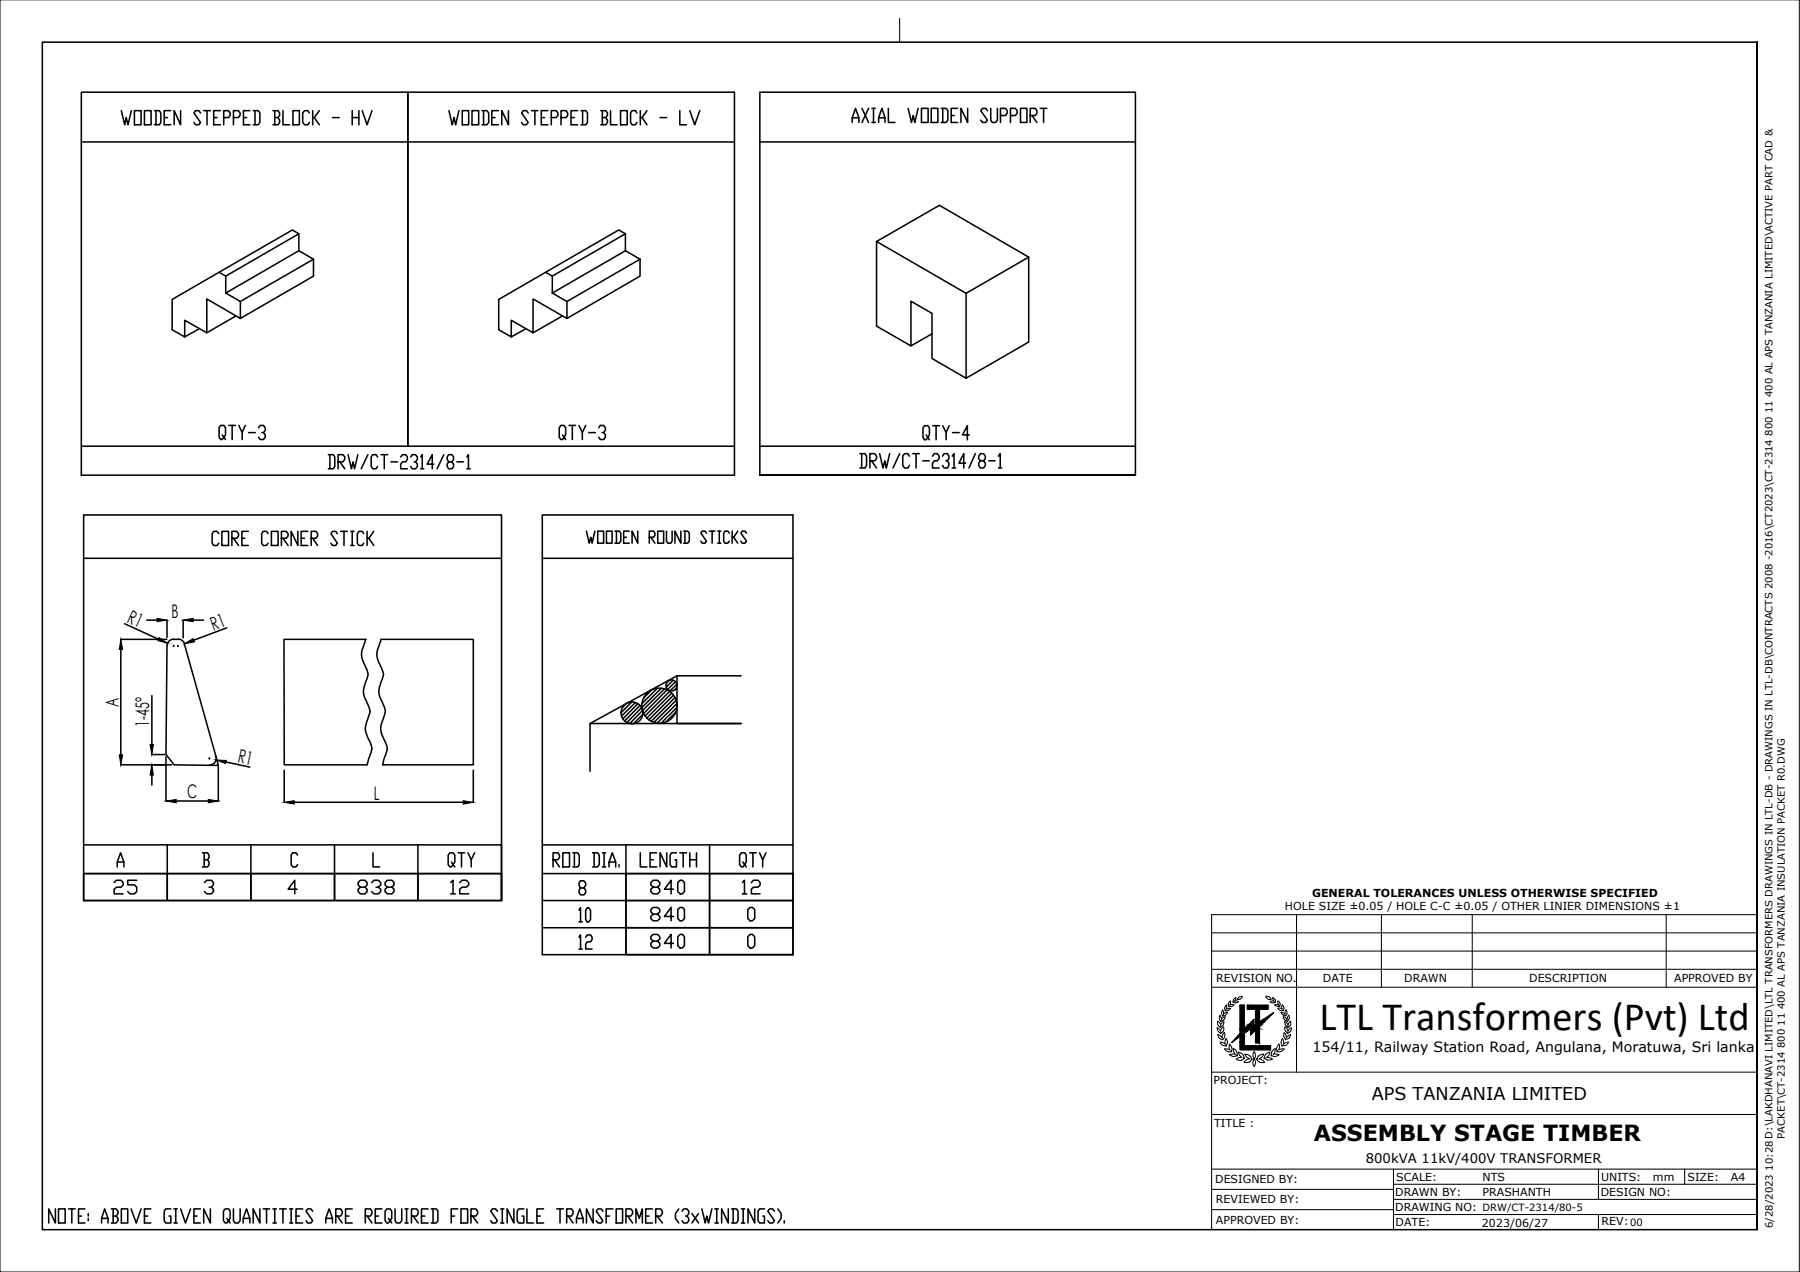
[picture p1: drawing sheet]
<svg xmlns="http://www.w3.org/2000/svg" width="297mm" height="210mm" viewBox="0 0 297 210" stroke-linecap="round" stroke-linejoin="round" font-family="sans-serif">
<!-- layer: 0 -->
<g fill="none" stroke="#000" stroke-width=".25">
<path d="M13.4 15.2h53.9v58.4v-58.4h53.9v63.2h-107.8zM20 18.3l.6 2.3 .2-1.2 .3 1.2 .6-2.3M22.2 18.3h1.1v2.3h-1.1zM23.8 18.3h1.1v2.3h-1.1zM25.5 18.3h.8l.2 .3v1.6l-.2 .4h-.8M25.7 18.3v2.3M27.1 19.4h.5M28.2 18.3h-1.1v2.3h1.1M29.8 18.3v2.3l-1.1-2.3v2.3M33.1 18.6l-.3-.3h-.5l-.3 .3 1.1 1.6-.3 .4h-.5l-.3-.4M33.6 18.3h1.1M34.2 18.3v2.3"/>
<path d="M35.3 19.4h.5M36.4 18.3h-1.1v2.3h1.1M36.9 19.4h.8l.3-.4v-.4l-.3-.3h-.8v2.3M38.5 19.4h.8l.3-.4v-.4l-.3-.3h-.8v2.3M40.2 19.4h.5M41.2 18.3h-1v2.3h1M41.8 18.3h.8l.3 .3v1.6l-.3 .4h-.8M42.1 18.3v2.3M45 18.3h.9l.2 .3v.4l-.2 .4M45.3 19.4h.6l.2 .4v.4l-.2 .4h-.9M45.3 18.3v2.3M46.7 18.3v2.3h1.1"/>
<path d="M48.3 18.3h1.1v2.3h-1.1zM51.1 18.6l-.3-.3h-.6l-.2 .3v1.6l.2 .4h.6l.3-.4M51.6 18.3v2.3M51.9 19.4l.8 1.2M52.7 18.3l-.8 1.1h-.3M54.9 19.4h1.1M58.1 19.4h1.1M58.1 18.3v2.3M59.2 18.3v2.3M59.8 18.3l.8 2.3 .8-2.3M74.1 18.3l.5 2.3 .3-1.2 .3 1.2 .5-2.3M76.3 18.3h1v2.3h-1z"/>
<path d="M77.9 18.3h1.1v2.3h-1.1zM79.5 18.3h.8l.3 .3v1.6l-.3 .4h-.8M79.8 18.3v2.3M81.2 19.4h.5M82.3 18.3h-1.1v2.3h1.1M83.9 18.3v2.3l-1.1-2.3v2.3M87.2 18.6l-.3-.3h-.5l-.3 .3 1.1 1.6-.3 .4h-.5l-.3-.4M87.7 18.3h1.1M88.3 18.3v2.3M89.3 19.4h.6M90.4 18.3h-1.1v2.3h1.1M91 19.4h.8l.3-.4v-.4l-.3-.3h-.8v2.3"/>
<path d="M92.6 19.4h.8l.3-.4v-.4l-.3-.3h-.8v2.3M94.2 19.4h.6M95.3 18.3h-1.1v2.3h1.1M95.9 18.3h.8l.2 .3v1.6l-.2 .4h-.8M96.1 18.3v2.3M99.1 18.3h.8l.3 .3v.4l-.3 .4M99.4 19.4h.5l.3 .4v.4l-.3 .4h-.8M99.4 18.3v2.3M100.8 18.3v2.3h1.1M102.4 18.3h1.1v2.3h-1.1zM105.1 18.6l-.2-.3h-.6l-.2 .3v1.6l.2 .4h.6l.2-.4M105.7 18.3v2.3"/>
<path d="M106 19.4l.8 1.2M106.8 18.3l-.8 1.1h-.3M108.9 19.4h1.1M112.2 18.3v2.3h1.1M113.8 18.3l.8 2.3 .9-2.3M140.6 19.4h1.1M142.2 17.9l1.1 2.3M143.3 17.9l-1.1 2.3M143.9 17.9h.5M144.1 17.9v2.3M145 19.4h1M146.6 17.9v2.3h1.1"/>
<path d="M149.9 17.9l.5 2.3 .3-1.1 .3 1.1 .5-2.3M152.1 17.9h1.1v2.3h-1.1zM153.7 17.9h1.1v2.3h-1.1zM155.3 17.9h.8l.3 .4v1.5l-.3 .4h-.8M155.6 17.9v2.3M157 19.1h.5M158 17.9h-1v2.3h1M159.7 17.9v2.3l-1.1-2.3v2.3M162.9 18.3l-.2-.4h-.6l-.3 .4 1.1 1.5-.2 .4h-.6l-.3-.4M163.5 17.9v1.9l.2 .4h.6l.3-.4v-1.9M165.1 19.1h.8l.3-.4v-.4l-.3-.4h-.8v2.3M166.8 19.1h.8l.3-.4v-.4l-.3-.4h-.8v2.3"/>
<path d="M168.4 17.9h1.1v2.3h-1.1zM170 19.1h.9l.2-.4v-.4l-.2-.4h-.9v2.3M170.3 19.1l.8 1.1M171.7 17.9h1.1M172.2 17.9v2.3M13.4 23.4h107.8M49.3 38.6l-12 7M103.2 38.6l-12.1 7M125.4 23.4h62M140.6 20.2v-.8l.6-1.5 .5 1.5v.8M143.9 20.2h.5M144.7 39.8v14l5.6 3.3"/>
<path d="M145 20.2v-.8l.5-1.5 .5 1.5v.8M28.4 49.4l7.8-4.5 1.1 .7v2.8l2.4 1.4v2.7l-5.6-3.2v5.6l-3.6-2.1v2.8l-2.1-1.2zM32.9 54.2l-2.4 1.4M38.9 52.1l-4.8 2.8M49.3 41.4v-2.8l-1-.7-12.1 7M51.7 42.8l-2.4-1.4-12 7M51.7 42.8v2.8l-12 6.9M51.7 42.8l-12 7M82.3 49.4l7.7-4.5 1.1 .7v2.8l2.5 1.4v2.7l-5.6-3.2v5.6l-3.6-2.1v2.8l-2.1-1.2zM86.8 54.2l-2.4 1.4M92.8 52.1l-4.8 2.8M103.2 41.4v-2.8l-1.1-.7-12.1 7"/>
<path d="M105.6 42.8l-2.4-1.4-12.1 7M105.6 42.8v2.8l-12 6.9M105.6 42.8l-12 7M153.8 55.1l-3.5 2v-7.4l3.5 2v7.5l5.6 3.2M169.8 42.4l-10.4 6v14l10.4-6v-14l-14.8-8.5-10.3 5.9 14.7 8.6M13.4 73.6h107.8M36.7 71.8l.3 .4-.3 .3h-.3l-.2-.3v-1.6l.2-.4h.6l.2 .4v1.2l-.2 .4 .2 .3M37.8 70.2h1.1M38.3 70.2v2.3M39.4 70.2l.6 1.2v1.1M40.5 70.2l-.5 1.2M41 71.4h1.1"/>
<path d="M42.7 70.6l.2-.4h.6l.3 .4v.4l-.3 .4h-.3M43.5 71.4l.3 .4v.4l-.3 .3h-.6l-.2-.3M54.2 75h.8l.2 .4v1.6l-.2 .4h-.8M54.4 75v2.4M55.8 76.2h.8l.3-.4v-.4l-.3-.4h-.8v2.4M56.1 76.2l.8 1.2M57.4 75l.6 2.4 .3-1.2 .2 1.2 .6-2.4M60.7 75l-1.1 2.4M62.3 75.4l-.2-.4h-.6l-.2 .4v1.6l.2 .4h.6l.2-.4M62.9 75h1.1M63.4 75v2.4M64.5 76.2h1.1"/>
<path d="M66.1 75.4l.3-.4h.6l.2 .4v.4l-.2 .4h-.6l-.3 .4v.8h1.1M67.8 75.4l.2-.4h.6l.3 .4v.4l-.3 .4h-.3M68.6 76.2l.3 .4v.4l-.3 .4h-.6l-.2-.4M69.4 75.4l.3-.4v2.4M69.4 77.4h.5M71.6 76.6h-1.1l.8-1.6v2.4M73.2 75l-1.1 2.4M74 76.2l-.2-.4v-.4l.2-.4h.6l.2 .4v.4l-.2 .4h-.6l-.2 .4v.4l.2 .4h.6l.2-.4v-.4l-.2-.4M75.4 76.2h1.1M77 75.4l.3-.4v2.4M77 77.4h.6M92.8 71.8l.3 .4-.3 .3h-.3l-.2-.3v-1.6l.2-.4h.6l.2 .4v1.2l-.2 .4 .2 .3"/>
<path d="M93.9 70.2h1.1M94.4 70.2v2.3M95.5 70.2l.6 1.2v1.1M96.6 70.2l-.5 1.2M97.2 71.4h1.1M98.8 70.6l.3-.4h.5l.3 .4v.4l-.3 .4h-.2M99.6 71.4l.3 .4v.4l-.3 .3h-.5l-.3-.3M125.4 78.4v-63.2h62v63.2M125.4 73.6h62M141.9 74.9h.8l.3 .4v1.5l-.3 .4h-.8M142.2 74.9v2.3M143.6 76h.8l.3-.3v-.4l-.3-.4h-.8v2.3"/>
<path d="M143.8 76l.9 1.2M145.2 74.9l.5 2.3 .3-1.2 .3 1.2 .5-2.3M148.5 74.9l-1.1 2.3M150.1 75.3l-.3-.4h-.5l-.3 .4v1.5l.3 .4h.5l.3-.4M150.6 74.9h1.1M151.2 74.9v2.3M152.3 76h1M152.8 71.8l.3 .4-.3 .4h-.2l-.3-.4v-1.6l.3-.4h.5l.3 .4v1.2l-.3 .4 .3 .4M153.9 75.3l.3-.4h.5l.3 .4v.4l-.3 .3h-.5l-.3 .4v.8h1.1M153.9 70.2h1.1M154.5 70.2v2.4M155.5 75.3l.3-.4h.5l.3 .4v.4l-.3 .3h-.2"/>
<path d="M155.6 70.2l.5 1.2v1.2M156.3 76l.3 .4v.4l-.3 .4h-.5l-.3-.4M156.6 70.2l-.5 1.2M157.1 75.3l.3-.4v2.3M157.1 77.2h.6M157.2 71.4h1.1M159.3 76.4h-1.1l.8-1.5v2.3M159.9 71.8h-1.1l.8-1.6v2.4M161 74.9l-1.1 2.3M161.8 76l-.3-.3v-.4l.3-.4h.5l.3 .4v.4l-.3 .3h-.5l-.3 .4v.4l.3 .4h.5l.3-.4v-.4l-.3-.4M163.2 76h1M164.8 75.3l.3-.4v2.3"/>
<path d="M164.8 77.2h.5M187.4 78.4h-62h62M13.8 85h69v63.6h-69zM13.8 92.1h69M36.1 88.1l-.3-.4h-.5l-.3 .4v1.5l.3 .4h.5l.3-.4M36.6 87.7h1.1v2.3h-1.1zM38.3 88.8h.8l.3-.4v-.3l-.3-.4h-.8v2.3M38.5 88.8l.9 1.2M39.9 88.8h.5M41 87.7h-1.1v2.3h1.1M44.2 88.1l-.2-.4h-.6l-.2 .4v1.5l.2 .4h.6l.2-.4M44.8 87.7h1.1v2.3h-1.1z"/>
<path d="M46.4 88.8h.8l.3-.4v-.3l-.3-.4h-.8v2.3M46.7 88.8l.8 1.2M49.1 87.7v2.3l-1.1-2.3v2.3M49.7 88.8h.5M50.8 87.7h-1.1v2.3h1.1M51.4 88.8h.8l.2-.4v-.3l-.2-.4h-.8v2.3M51.6 88.8l.8 1.2M55.7 88.1l-.3-.4h-.5l-.3 .4 1.1 1.5-.3 .4h-.5l-.3-.4M56.2 87.7h1.1M56.8 87.7v2.3M57.9 90h.5M57.9 87.7h.5"/>
<path d="M58.1 87.7v2.3M60 88.1l-.2-.4h-.6l-.2 .4v1.5l.2 .4h.6l.2-.4M60.6 87.7v2.3M60.9 88.8l.8 1.2M61.7 87.7l-.8 1.1h-.3M89.5 85h41.4v72.5h-41.4zM89.5 92.1h41.4M96.8 87.6l.4 2 .3-.9 .2 .9 .5-2M98.6 87.6h1v2h-1zM100.1 87.6h.9v2h-.9zM101.5 87.6h.7l.2 .4v1.3l-.2 .3h-.7M101.7 87.6v2"/>
<path d="M102.9 88.7h.5M103.8 87.6h-.9v2h.9M105.2 87.6v2l-.9-2v2M107.1 88.7h.8l.2-.4v-.3l-.2-.4h-.8v2M107.4 88.7l.7 .9M108.5 87.6h1v2h-1zM110 87.6v1.7l.2 .3h.5l.2-.3v-1.7M112.4 87.6v2l-1-2v2M112.8 87.6h.7l.2 .4v1.3l-.2 .3h-.7M113 87.6v2M116.6 88l-.3-.4h-.4l-.2 .4 .9 1.3-.3 .3h-.4l-.2-.3M117.1 87.6h.9"/>
<path d="M117.5 87.6v2M118.4 89.6h.6M118.4 87.6h.6M118.7 87.6v2M120.4 88l-.3-.4h-.5l-.2 .4v1.3l.2 .3h.5l.3-.3M120.8 87.6v2M121.1 88.7l.7 .9M121.8 87.6l-.7 1.1h-.3M123.2 88l-.3-.4h-.4l-.2 .4 .9 1.3-.3 .3h-.4l-.2-.3M19.9 105.5h7.6M19.9 107.2v17.4M20.6 102.9l5.5 2.6"/>
<path d="M24.2 102.3h1.7M25.1 114.8v8.1M27.6 106.6l-.2 17.9 1.3 1.7 7.3 .1-.4-1.4M27.6 102.3v2.9M28.6 106.6h.1M28.7 105.5h.7M28.7 106.6v.1M28.7 105.5a1.12 1.12 0 0 0-1.1 1.1M29.3 106.6h.1M29.4 106.6v.1M29.4 105.5a1.12 1.12 0 0 1 1.1 .8M30.2 102.3v3"/>
<path d="M30.4 106.3l5.2 18.6M31.9 102.3h1.7M37.4 103.6l-5.4 2M60.4 105.5l-.3 .7a3.4 3.4 0 0 0 .1 3.7l.2 .3a1.97 1.97 0 0 1 .1 1.9l-.3 .9a2.92 2.92 0 0 0 .3 2.9l.2 .4a1.87 1.87 0 0 1 .1 1.9l-.2 .8a3.4 3.4 0 0 0 .4 3.4l.1 .2a2.06 2.06 0 0 1 .1 1.6l-.6 2h-13.7v-20.7h13.5M62.9 105.5l-.2 .7a3.4 3.4 0 0 0 .1 3.7l.1 .3a1.97 1.97 0 0 1 .2 1.9l-.4 .9a2.92 2.92 0 0 0 .4 2.9l.1 .4a1.87 1.87 0 0 1 .2 1.9l-.3 .8a3.6 3.6 0 0 0 .4 3.4 2.1 2.1 0 0 1 .3 1.8l-.6 2h14.9v-20.7h-15.2M103.4 116.1l-.7 .7M104.3 115.8l-1.8 1.8M104.8 116l-2.2 2.2M105.2 116.1l-2.4 2.5M105.6 116.4l-2.5 2.6M105.8 116.8l-2.3 2.4M106 117.9l-1.4 1.5"/>
<path d="M107.6 113.8l-1.4 1.4M108.5 113.6l-2.6 2.5M109.1 113.6l-3.2 3.2M109.6 113.7l-5.7 5.7M110.1 113.8l-3.9 3.9M110.3 112.4l-.3 .3M110.5 114.1l-4.1 4.1M110.8 114.4l-4.1 4.1M111 112.3l-1.1 1.1M111.1 114.7l-4 4.1M111.4 115.1l-3.9 3.9M111.4 117.6l-1.5 1.5"/>
<path d="M111.5 112.5l-1.3 1.3M111.5 113.7l-.1 .1M111.5 115.6l-3.6 3.6M111.7 112.9l-1.1 1.1M111.7 116.1l-3.2 3.2M111.7 116.8l-2.6 2.6M111.7 111.5v7.9h10.6h-24.9v7.9M111.7 111.5h10.6M111.7 111.5l-14.3 7.9M13.8 139.4h69v9.2M19.9 126.2h8.5M25.1 124.5h2.1"/>
<path d="M25.1 127.9v1.7M27.4 124.9v7.3M27.6 139.4v9.2M29.1 132.2h5.3M34.5 125.2h.1M34.5 125.1v.1M35.6 124.8a1.12 1.12 0 0 1-1 1.5M36 126.3v5.9M37.3 125.7l3.9 .9M41.4 139.4v9.2M46.9 127.1v5.3M48.6 132.4h27.9"/>
<path d="M55.2 139.4v9.2M69 139.4v9.2M78.1 127.1v5.3M89.5 139.4h41.4M103.3 139.4v18.1M117.1 139.4v18.1M13.8 144.2h69v4.4h-69zM18.8 145.6l.4-.3h.8l.3 .3v.4l-.3 .4h-.8l-.4 .3v.8h1.5M19.3 143.1v-.8l.6-1.6 .5 1.6v.8M19.3 142.3h1.1M22.6 145.3h-1.5v.7h1.1l.4 .4v.7l-.4 .4h-.7l-.4-.4M33.4 140.7h.8l.3 .4v.4l-.3 .4"/>
<path d="M33.7 141.9h.5l.3 .4v.4l-.3 .4h-.8M33.7 140.7v2.4M33.7 145.6l.4-.3h.8l.3 .3v.4l-.3 .4h-.4M34.9 146.4l.3 .3v.4l-.3 .4h-.8l-.4-.4M49 146.7h-1.5l1.1-1.4v2.2M49.1 141.1l-.2-.4h-.6l-.3 .4v1.6l.3 .4h.6l.2-.4M59.5 146.4l-.4-.4v-.4l.4-.3h.7l.4 .3v.4l-.4 .4h-.7l-.4 .3v.4l.4 .4h.7l.4-.4v-.4l-.4-.3M61.3 145.6l.4-.3h.7l.4 .3v.4l-.4 .4h-.3M61.6 140.7v2.4h1.1M62.4 146.4l.4 .3v.4l-.4 .4h-.7l-.4-.4M63.9 146.4l-.4-.4v-.4l.4-.3h.8l.3 .3v.4l-.3 .4h-.8l-.4 .3v.4l.4 .4h.8l.3-.4v-.4l-.3-.3M74.4 145.6l.4-.3v2.2"/>
<path d="M74.4 147.5h.7M74.5 142.3l.3 .4-.3 .4h-.2l-.3-.4v-1.6l.3-.4h.5l.3 .4v1.2l-.3 .4 .3 .4M75.6 140.7h1.1M75.9 145.6l.3-.3h.8l.3 .3v.4l-.3 .4h-.8l-.3 .3v.8h1.4M76.2 140.7v2.4M77.2 140.7l.6 1.2v1.2M78.3 140.7l-.5 1.2M89.5 144.2h41.4M89.5 153.1h41.4M89.5 148.6h41.4M91.3 141.9h.8l.2-.4v-.4l-.2-.4h-.8v2.4M91.5 141.9l.8 1.2"/>
<path d="M92.9 140.7h1.1v2.4h-1.1zM94.5 140.7h.8l.3 .4v1.6l-.3 .4h-.8M94.8 140.7v2.4M95.5 154.7l.3-.4v2.3M95.5 150.2l.3-.4v2.3M95.5 156.6h.6M95.5 152.1h.6M95.8 146.5l-.3-.4v-.4l.3-.4h.6l.2 .4v.4l-.2 .4h-.6l-.3 .4v.4l.3 .4h.6l.2-.4v-.4l-.2-.4M96.6 154.7l.3-.4h.6l.2 .4v.3l-.2 .4h-.6l-.3 .4v.8h1.1M96.9 149.8h.3l.3 .4v1.5l-.3 .4h-.3l-.3-.4v-1.5zM97.8 140.7h.8l.3 .4v1.6l-.3 .4h-.8M98 140.7v2.4"/>
<path d="M99.4 140.7h.5M99.4 143.1h.5M99.7 140.7v2.4M100.5 143.1v-.8l.5-1.6 .6 1.6v.8M100.5 142.3h1.1M102.2 142.7v.4M103.3 144.2v13.3h27.6M105.7 140.7v2.4h1.1M107.3 141.9h.5M107.8 146.4l-.4-.4v-.4l.4-.3h.7l.4 .3v.4l-.4 .4h-.7l-.4 .3v.4l.4 .4h.7l.4-.4v-.4l-.4-.3M107.8 150.8l-.4-.3v-.4l.4-.4h.7l.4 .4v.4l-.4 .3h-.7l-.4 .4v.4l.4 .3h.7l.4-.3v-.4l-.4-.4M107.8 155.3l-.4-.3v-.4l.4-.4h.7l.4 .4v.4l-.4 .3h-.7l-.4 .4v.4l.4 .3h.7l.4-.3v-.4l-.4-.4"/>
<path d="M108.4 140.7h-1.1v2.4h1.1M110 140.7v2.4l-1.1-2.4v2.4M111.1 146.7h-1.5l1.1-1.4v2.2M111.1 151.2h-1.5l1.1-1.5v2.2M111.1 155.7h-1.5l1.1-1.5v2.2M111.6 140.7h-.8l-.2 .4v1.6l.2 .4h.8v-1.2h-.2M111.8 145.6l.4-.3h.4l.3 .3v1.5l-.3 .4h-.4l-.4-.4zM111.8 150.1l.4-.4h.4l.3 .4v1.5l-.3 .3h-.4l-.4-.3zM111.8 154.6l.4-.4h.4l.3 .4v1.5l-.3 .3h-.4l-.4-.3zM112.2 140.7h1.1M112.7 140.7v2.4M113.8 141.9h1.1"/>
<path d="M113.8 140.7v2.4M114.9 140.7v2.4M122.5 145.6l.4-.3v2.2M122.5 147.5h.7M122.6 142.3l.3 .4-.3 .4h-.3l-.3-.4v-1.6l.3-.4h.6l.2 .4v1.2l-.2 .4 .2 .4M123.4 150.1l.4-.4h.4l.3 .4v1.5l-.3 .3h-.4l-.4-.3zM123.7 140.7h1.1M123.8 154.2h.4l.3 .4v1.5l-.3 .3h-.4l-.4-.3v-1.5zM124 145.6l.3-.3h.8l.3 .3v.4l-.3 .4h-.8l-.3 .3v.8h1.4M124.2 140.7v2.4M125.3 140.7l.6 1.2v1.2M126.4 140.7l-.5 1.2"/>
<path d="M9.1 199.5v2.3l-1.1-2.3v2.3M9.7 199.5h1.1v2.3h-1.1zM11.3 199.5h1.1M11.9 199.5v2.3M14 199.5h-1v2.3h1M18.4 199.5h.8l.3 .4v.4l-.3 .4M18.7 199.5v2.3M20 199.5h1.1v2.3h-1.1zM21.6 199.5l.9 2.3 .8-2.3M24.9 199.5h-1.1v2.3h1.1M28.2 199.5h-.9l-.2 .4v1.5l.2 .4h.9v-1.1h-.3M28.7 199.5h.6"/>
<path d="M29 199.5v2.3M29.8 199.5l.8 2.3 .9-2.3M33.1 199.5h-1.1v2.3h1.1M34.7 199.5v2.3l-1.1-2.3v2.3M38.5 199.5v1.9l.3 .4h.5l.3-.4v-1.9M42.9 199.5v2.3l-1.1-2.3v2.3M43.4 199.5h1.1M44 199.5v2.3M45 199.5h.6M45.3 199.5v2.3M46.1 199.5h1.1M46.7 199.5v2.3"/>
<path d="M47.8 199.5h.5M48 199.5v2.3M50 199.5h-1.1v2.3h1.1M51.6 199.9l-.3-.4h-.5l-.3 .4 1.1 1.5-.3 .4h-.5l-.3-.4M58.1 199.5h-1.1v2.3h1.1M63 199.5h-1.1v2.3h1.1M65.2 199.5v1.9l.2 .4h.6l.3-.4v-1.9M66.8 199.5h.6M67.1 199.5v2.3M70.7 199.5h-1.1v2.3h1.1M71.2 199.5h.8l.3 .4v1.5l-.3 .4h-.8M71.5 199.5v2.3"/>
<path d="M75.5 199.5h-1v2.3M76.1 199.5h1.1v2.3h-1.1zM82.1 199.9l-.3-.4h-.6l-.2 .4 1.1 1.5-.3 .4h-.6l-.2-.4M82.6 199.5h.5M82.9 199.5v2.3M84.8 199.5v2.3l-1.1-2.3v2.3M86.4 199.5h-.8l-.3 .4v1.5l.3 .4h.8v-1.1h-.3M87 199.5v2.3h1.1M89.7 199.5h-1.1v2.3h1.1M91.9 199.5h1.1M92.4 199.5v2.3M97.9 199.5v2.3l-1.1-2.3v2.3"/>
<path d="M99.5 199.9l-.3-.4h-.5l-.3 .4 1.1 1.5-.3 .4h-.5l-.3-.4M101.1 199.5h-1.1v2.3M101.7 199.5h1v2.3h-1zM107.7 199.5h-1.1v2.3h1.1M112 199.5l-.5 .8v.8l.5 .7M112.6 199.9l.2-.4h.6l.3 .4v.4l-.3 .4h-.3M115.8 199.5l.6 2.3 .2-1.1 .3 1.1 .6-2.3M118 199.5h.5M118.3 199.5v2.3M120.2 199.5v2.3l-1.1-2.3v2.3M120.7 199.5h.8l.3 .4v1.5l-.3 .4h-.8M121 199.5v2.3"/>
<path d="M122.3 199.5h.6M122.6 199.5v2.3M124.5 199.5v2.3l-1.1-2.3v2.3M126.2 199.5h-.9l-.2 .4v1.5l.2 .4h.9v-1.1h-.3M127.8 199.9l-.3-.4h-.5l-.3 .4 1.1 1.5-.3 .4h-.5l-.3-.4M128.4 199.5l.5 .8v.8l-.5 .7M13 200.7h.5M14.6 200.3v.4M14.6 201.1v.3M16.8 201.8v-.7l.5-1.6 .5 1.6v.7M16.8 201.1h1M18.7 200.7h.5l.3 .4v.3l-.3 .4h-.8"/>
<path d="M23.8 200.7h.6M28.7 201.8h.6M32 200.7h.5M37.4 201.1l.3 .3-.3 .4h-.2l-.3-.4v-1.5l.3-.4h.5l.3 .4v1.2l-.3 .3 .3 .4M40.1 201.8v-.7l.6-1.6 .5 1.6v.7M40.1 201.1h1.1M45 201.8h.6M47.8 201.8h.5M48.9 200.7h.5M53.8 201.8v-.7l.5-1.6 .6 1.6v.7M53.8 201.1h1.1M55.4 200.7h.8l.3-.4v-.4l-.3-.4h-.8v2.3"/>
<path d="M55.7 200.7l.8 1.1M57 200.7h.6M60.3 200.7h.8l.3-.4v-.4l-.3-.4h-.8v2.3M60.6 200.7l.8 1.1M61.9 200.7h.6M64.1 201.1l.3 .3-.3 .4h-.3l-.3-.4v-1.5l.3-.4h.6l.2 .4v1.2l-.2 .3 .2 .4M66.8 201.8h.6M67.9 200.7h.8l.3-.4v-.4l-.3-.4h-.8v2.3M68.2 200.7l.8 1.1M69.6 200.7h.5M74.5 200.7h.5M77.7 200.7h.8l.3-.4v-.4l-.3-.4h-.8v2.3"/>
<path d="M78 200.7l.8 1.1M82.6 201.8h.5M88.6 200.7h.6M93.5 200.7h.8l.3-.4v-.4l-.3-.4h-.8v2.3M93.8 200.7l.8 1.1M95.1 201.8v-.7l.6-1.6 .5 1.6v.7M95.1 201.1h1.1M100 200.7h.6M103.3 200.7h.8l.3-.4v-.4l-.3-.4h-.8v2.3M103.6 200.7l.8 1.1M104.9 201.8v-2.3l.6 1.6 .5-1.6v2.3M106.6 200.7h.5"/>
<path d="M108.2 200.7h.8l.3-.4v-.4l-.3-.4h-.8v2.3M108.5 200.7l.8 1.1M113.4 200.7l.3 .4v.3l-.3 .4h-.6l-.2-.4M114.2 200.3l1.1 1.5M115.3 200.3l-1.1 1.5M118 201.8h.5M122.3 201.8h.6M129.4 201.4v.4"/>
<circle cx="104.3" cy="117.6" r="1.8"/>
<circle cx="108.8" cy="116.5" r="2.9"/>
<circle cx="110.8" cy="113.1" r=".91"/>
</g>
<g fill="#000" stroke="#000" stroke-width=".17">
<path d="M19.9 105.5l.3 1.7h-.5zM25.9 102l1.7 .3-1.7 .3zM26.2 105.2l1.4 .9-1.6-.4zM30.2 102.3l1.7-.3v.6zM30.4 106.2l1.5-.8 .2 .5zM19.7 124.6h.5l-.3 1.6zM25.1 126.2l.2 1.7h-.5zM24.8 122.9h.5l-.2 1.6zM27.4 132.2l1.7-.3v.6zM34.4 131.9l1.6 .3-1.6 .3zM35.6 125.4l1.7 .1-.1 .5zM46.9 132.4l1.7-.3v.6z"/>
<path d="M76.5 132.1l1.6 .3-1.6 .3z"/>
</g>
<!-- layer: P -->
<g fill="none" stroke="#000" stroke-width=".17">
<path d="M148.5 3v4M199.9 159.9h90M199.9 156.9h90M199.9 153.9h90M214 150.9v26M228 150.9v12M243 150.9v12M275 150.9v12M289.9 150.9h-90v52M199.9 176.9h90M199.9 162.9h90M200.9 168.5l.1 .7"/>
<path d="M201 168.5l.4 .7M201.1 169.2l.3 .3M201.2 168.2l.3 .3M201.2 168.2l.1-.7 .3 .7M201.3 169.5v.1l.1-.1M201.3 172l.5 .5M201.4 172l.8 .3M201.4 168.5v.1l.1-.1M201.5 170.4l-.1 .2v-.1M201.6 168.2l.3-.3 .3-.1-.1 .2a.58 .58 0 0 1-.5 .5M201.6 167.2l.2 .4M201.7 171.2l-.7-.5 .3 .7 .4 .1"/>
<path d="M201.7 167.6l.1 .1v-.1M201.8 166.7l-.2 .5M201.8 166.6l.1 .8 .7-.3M201.8 170.2l-.3 .2M201.9 172.5h.4M201.9 169.5l-.2 .1-.3 .6-.5-.6a.78 .78 0 0 0 .5 .8M201.9 169.5v.7M202 168.6l-.5 .3-.1 .3M202 168.6v.2a.65 .65 0 0 1-.5 .6M202.1 171.1l-.3 .4h-.1M202.1 171.1l-.1-.7-.2 .2-.1 .6M202.1 166.4v.4h.2"/>
<path d="M202.1 166.4l.3-.6v.7M202.2 167.6h-.4M202.3 166.8h.3M202.4 172.5v.1h-.1M202.5 172.1l-.2 .4M202.6 172.1l-.3-.7-.2 .6 .1 .3M202.6 167.1l-.4 .4M202.7 165.7l.1 .3M202.7 166h.1M202.9 166l.3 .1M202.9 174l.7 .3 .4-.1M202.9 173.3l-.2-.2h-.6l.6 .4h.4"/>
<path d="M203 165.9l.4-.1h.3l-.5 .3M203 165.2l-.1 .7M203 165.2l-.3 .4M203.1 166.4l-.5 .4M203.1 166.4l-.7 .2M203.2 173.4v.2l-.1-.1M203.3 173l-.4-.7-.1 .5 .2 .4M203.3 173l-.1 .4M203.5 165v.3a.6 .6 0 0 0 .9 0M203.7 165.2l.7 .1M203.9 164.6l-.4 .4M204 164.6l-.3 .6"/>
<path d="M204.1 174.1h.1v.2l-.2-.1M204.1 173.6l-.6-.6 .1 .5 .2 .5-.9 .1M204.1 173.6v.5M204.2 164.9a.67 .67 0 0 0 .8-.5 .77 .77 0 0 0-.8 .5M204.6 165.9h.7v4l1.6-1.7v1.1l.3-.2v-2.5h-1.4v-.7h3.5v.7h-1.4v2l2.3-1.5-2.3 2.2v2.8h-.7v-2.1l-.8 .8v-1l-1.1 .7v2.1h4.4v.6h-5.1v-2.2l-1.4 1.1 1.4-1.6zM204.9 174.5h-.5l-.4 .3M205.1 174.1l-.7-.5a1.04 1.04 0 0 0 .5 .9M205.1 174.1l.2 .4M205.2 174.7l-.4 .2-.8-.1M205.2 174.6h.2l-.2 .1M205.4 174l.9 .2M205.4 174a1.12 1.12 0 0 0 .8 .7l-.5 .2-.4 .4"/>
<path d="M206.2 175.2l-.9 .1M206.3 174.2l.2 .5h.1v.2h-.1M206.5 174.9l-.3 .4M207 173.5a1 1 0 0 1 0 1.3 1 1 0 0 1 0-1.3zM207 174.8a1 1 0 0 1 0 1.2 1 1 0 0 1 0-1.2zM207.4 174.7h-.1v.2h.1M207.5 174.9l.3 .4M207.7 174.2l.9-.2-.3 .4-.5 .3 .5 .2 .4 .4-.3 .1-.6-.2M207.7 174.2l-.2 .5M208.7 174.6h-.1l.1 .1M208.8 174.1l.7-.5a1.03 1.03 0 0 1-.5 .9M208.8 174l-.1 .5"/>
<path d="M208.9 164.4a.72 .72 0 0 0 .9 .5M208.9 164.4a.74 .74 0 0 1 .9 .5M209 174.5h.5l.5 .3-.9 .1-.4-.3M209.6 165.3l.5 .2M209.8 174.1h-.1l.1 .2 .1-.1M209.9 174.2l.4 .1M210.2 165.2l-.6 .1M210.3 165.8l.5 .3 .3-.1M210.3 165.8l.7 .1M210.4 165.3l.1 .1-.4 .1M210.4 165l-.4-.4 .2 .6M210.4 173v.5l-.3 .5 1 .1"/>
<path d="M210.4 173l-.4 .4-.2 .3 .1 .3M210.4 165l.1 .3M210.7 173l.1 .4-.1 .1v.1l.1-.1M210.9 166.4l.4 .4M210.9 165.2l.1 .6M210.9 166.4l.7 .1M210.9 165.2l.4 .4M211 173.3l.3-.2h.6l-.6 .4h-.5M211.1 172.3l.1 .5-.2 .4M211.1 174l-.8 .3M211.1 172.3l-.4 .7M211.2 166h-.1"/>
<path d="M211.2 165.6v.3M211.4 167.1l.6 .3 .2-.8 .2 .6M211.4 167.1l.4 .4M211.4 172.1l.2 .4-.1 .1h.1h.1M211.6 165.8v.7M211.6 165.8l.3 .5-.1 .4M211.6 171.4l.2 .2v.7M211.6 171.3l-.2 .8M211.7 166.8h-.4M211.8 166.7v.1l-.1-.1M211.8 167.5h.3M211.8 172.3l.8-.3-.5 .5"/>
<path d="M211.9 171.1v-.7l.3 .5 .1 .3M211.9 171.1l.3 .4M212 168.6v.2a.66 .66 0 0 0 .5 .6v.2l.1-.1M212 168.6l.5 .3 .1 .3M212 169.5a.74 .74 0 0 0 .4 .9M212.1 169.5l.4 .4v.3l.6-.6-.2 .7M212.1 167.6l.1 .1v-.1M212.1 172.5h-.4M212.1 171.5l.1 .1 .1-.1M212.4 167.2l-.2 .4M212.4 168.5l.1 .1v-.1M212.4 170.4l.1 .2v-.2"/>
<path d="M212.5 168.5a.63 .63 0 0 0 .2-1l-.3 .8-.2-.3-.5-.2 .1 .2a.61 .61 0 0 0 .6 .5M212.5 169.2l.5-.7-.1 .7M212.7 171.3l-.4 .2M212.9 170.3l-.4 .1M212.9 169.2l-.3 .3M213 170.7l-.4 .7M213 170.7l-.7 .5M199.9 196.3h30.1M199.9 199.6h30.1M199.9 192.9h90M199.9 183.9h90M230 197.9h59.9"/>
<path d="M230 192.9v10M230 195.4h59.9M263.8 192.9v5M278 192.9v2.5M230 200.4h59.9M263.8 200.4v2.5"/>
</g>
<path d="M289.9 7h-282.9v195.9h282.9v-195.9v195.9" fill="none" stroke="#000" stroke-width=".25"/>
<g fill="#000" stroke="#000" stroke-width=".17">
<path d="M204.2 171h.4l-1.4 1.1zM204.6 165.9h.7zM206.4 170h.8l-.6 .5zM206.5 168.6l.4-.4v.4zM208.4 168.2l1.8-1.1-1.2 1.1z"/>
<path d="M204.6 170.5h.7zM204.6 170.5h.7z"/>
<path d="M204.6 165.9l.7 4v-4zM204.6 165.9l.7 4h-.7z"/>
<path d="M204.6 170.5l.7 .5v-.5zM204.6 170.5l.7 .5h-1.1z"/>
<path d="M204.6 171l.7 1.1v-1.1zM204.6 171l.7 1.1h-.7z"/>
<path d="M204.6 172.1l.7 .5v-.5zM204.6 172.1l.7 .5h-.7z"/>
<path d="M204.6 169.9l.7 .6 1-.6zM204.6 169.9l.7 .6h-.7z"/>
<path d="M205.4 169.8l.9 .1 .1-.1zM205.4 169.8l.9 .1h-1z"/>
<path d="M206.4 170v.5h.2zM206.4 170.5h.2l-.2 .3z"/>
<path d="M206.5 168.6l.4 .5v-.5zM206.5 168.6l.4 .5h-.8z"/>
<path d="M206.1 169.1l.8 .2v-.2zM206.1 169.1l.8 .2h-1z"/>
<path d="M207.2 166.6l.7 1.6v-1.6zM207.2 166.6l.7 1.6h-.7z"/>
<path d="M207.2 168.2l.7 .4v-.4zM207.2 168.2l.7 .4h-.7z"/>
<path d="M205.8 169.3l2.1 .5v-.5zM205.8 169.3l2.1 .5h-2.5z"/>
<path d="M206.4 169.8l1.5 .2v-.2zM206.4 169.8l1.5 .2h-1.5z"/>
<path d="M207.2 170l.7 2.1v-2.1zM207.2 170l.7 2.1h-.7z"/>
<path d="M205.9 169.3h2zM205.8 169.3h.1h2z"/>
<path d="M207.2 169.1l.7 .2 .3-.2zM206.9 169.3l.3-.2 .7 .2z"/>
<path d="M207.2 168.6l1 .5 .4-.5zM207.2 168.6l1 .5h-1z"/>
<path d="M208.4 168.2l.2 .4 .4-.4zM207.9 168.6l.5-.4 .2 .4z"/>
<path d="M205.8 165.9l3.5 .7v-.7zM205.8 165.9l3.5 .7h-3.5z"/>
<path d="M204.6 172.6l5.1 .6v-.6zM204.6 172.6l5.1 .6h-5.1z"/>
</g>
<!-- layer: 0 -->
<path d="M0 0h296.9v209.9h-296.9z" fill="none" stroke="#000" stroke-width=".17"/>
<text font-size="6.7" x="217.8" y="169.9">LTL Transformers (Pvt) Ltd</text>
<text font-size="3.7" x="216.8" y="188.4">ASSEMBLY STAGE TIMBER</text>
<g font-size="3.1">
<text x="28.3" y="102">B</text>
<text x="20.8" y="102.7" transform="rotate(24 20.8 102.7)">R1</text>
<text x="35.2" y="104.1" transform="rotate(-21 35.2 104.1)">R1</text>
<text x="19.6" y="116.6" transform="rotate(-90 19.6 116.6)">A</text>
<text x="24.6" y="119.9" transform="rotate(-90 24.6 119.9)">1-45°</text>
<text x="39.1" y="125.8" transform="rotate(12 39.1 125.8)">R1</text>
<text x="30.9" y="131.8">C</text>
<text x="61.7" y="132.1">L</text>
</g>
<text font-size="2.9" x="226.4" y="181.6">APS TANZANIA LIMITED</text>
<text font-size="2.3" x="216.6" y="173.6">154/11, Railway Station Road, Angulana, Moratuwa, Sri lanka</text>
<text font-size="2.2" x="225.4" y="191.9">800kVA 11kV/400V TRANSFORMER</text>
<g font-size="1.8">
<text x="216.5" y="148">GENERAL TOLERANCES UNLESS OTHERWISE SPECIFIED</text>
<text x="212" y="150.2">HOLE SIZE ±0.05 / HOLE C-C ±0.05 / OTHER LINIER DIMENSIONS ±1</text>
<text x="200.7" y="162.1">REVISION NO.</text>
<text x="218.3" y="162.1">DATE</text>
<text x="231.7" y="162.1">DRAWN</text>
<text x="252.3" y="162">DESCRIPTION</text>
<text x="276.3" y="162">APPROVED BY</text>
<text x="200.3" y="179">PROJECT:</text>
<text x="200.4" y="185.9">TITLE :</text>
<text x="200.5" y="195.3">DESIGNED BY:</text>
<text x="230.3" y="197.3">DRAWN BY:</text>
<text x="230.4" y="194.8">SCALE:</text>
<text x="244.6" y="197.4">PRASHANTH</text>
<text x="244.6" y="194.8">NTS</text>
<text x="264.2" y="197.4">DESIGN NO:</text>
<text x="264.2" y="194.8">UNITS:</text>
<text x="272.8" y="194.8">mm</text>
<text x="278.5" y="194.8">SIZE:</text>
<text x="285.6" y="194.8">A4</text>
<text x="200.7" y="201.9">APPROVED BY:</text>
<text x="200.7" y="198.6">REVIEWED BY:</text>
<text x="230.3" y="199.8">DRAWING NO: DRW/CT-2314/80-5</text>
<text x="230.3" y="202.4">DATE:</text>
<text x="244.6" y="202.5">2023/06/27</text>
<text x="264.3" y="202.2">REV:00</text>
</g>
<g font-size="1.7">
<text x="294.5" y="187.9" transform="rotate(-90 294.5 187.9)">PACKET\CT-2314 800 11 400 AL APS TANZANIA INSULATION PACKET R0.DWG</text>
<text x="292.6" y="202.6" transform="rotate(-90 292.6 202.6)">6/28/2023 10:28 D:\LAKDHANAVI LIMITED\LTL TRANSFORMERS DRAWINGS IN LTL-DB - DRAWINGS IN LTL-DB\CONTRACTS 2008 -2016\CT2023\CT-2314 800 11 400 AL APS TANZANIA LIMITED\ACTIVE PART CAD &amp;</text>
</g>
</svg>
